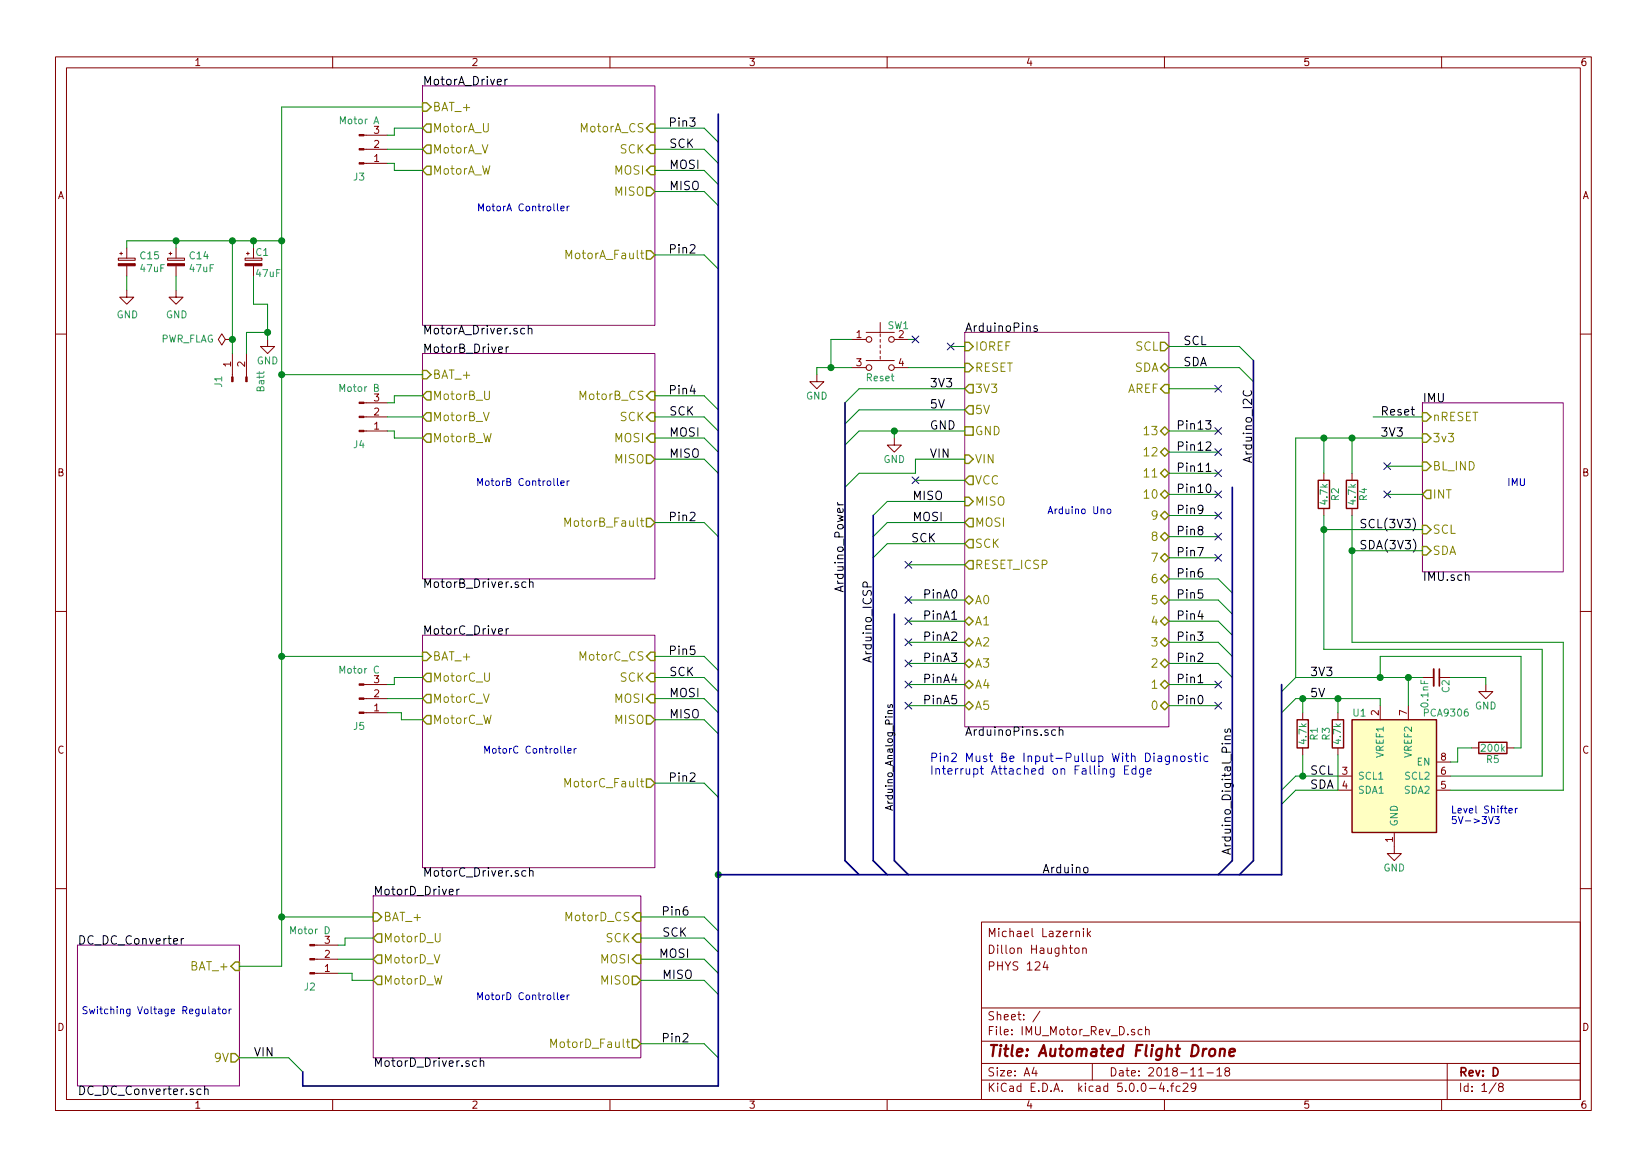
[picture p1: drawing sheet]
<svg xmlns="http://www.w3.org/2000/svg" width="297mm" height="210mm" viewBox="0 0 297 210" stroke-linecap="round" stroke-linejoin="round" font-family="sans-serif">
<g fill="none" stroke="#840000" stroke-width=".18">
<path d="M10 10.3h277v189.9h-277zM12 12.2h273v186.1h-273zM60 10.3v1.9M110 10.3v1.9M160 10.3v1.9M210 10.3v1.9M260 10.3v1.9M65.6 24.4h4.2M65.6 26.9h4.2M65.6 29.5h4.2M21.3 46.6h3.1v.3h-3.1zM21.6 45.7h.5"/>
<path d="M21.8 45.5v.5M22.9 52.3v1.3h1.2l-1.2 1.3-1.3-1.3h1.3M22.9 44.7v1.9M22.9 47.9v1.9M30.2 46.6h3.1v.3h-3.1zM30.5 45.7h.5M30.7 45.5v.5M31.7 52.3v1.3h1.3l-1.3 1.3-1.2-1.3h1.2M31.7 44.7v1.9M31.7 47.9v1.9M44.2 46.6h3v.3h-3zM44.4 45.7h.6"/>
<path d="M44.7 45.5v.5M45.7 47.9v1.9M156.2 59.9h5.1M158.7 58.2v1.7M10 60.2h2M40.6 61.2l-.6-1-.6 1 .6 1 .6-1h1.3M41.9 61.2h.1M41.9 63.7v4.3M44.4 63.7v4.3M48.3 61.2v1.3h1.2l-1.2 1.2-1.3-1.2h1.3M65.6 72.6h4.2M65.6 75.2h4.2"/>
<path d="M65.6 77.7h4.2M147.3 67.6v1.2h1.3l-1.3 1.3-1.3-1.3h1.3M153.7 61.2h2.5M153.7 66.3h2.5M156.2 65h5.1M158.7 60.2v.5M158.7 61.2v.5M158.7 62.2v.5M158.7 63.2v.5M158.7 64.3v.5M161.3 79v1.3h1.3l-1.3 1.2-1.3-1.2h1.3M161.3 61.2h2.5"/>
<path d="M161.3 66.3h2.5M285 60.2h2M238.8 85.3v1.3M238.8 91.7v1.3M243.8 85.3v1.3M243.8 91.7v1.3M10 110.3h2M285 110.3h2M65.6 123.4h4.2M65.6 126h4.2M65.6 128.5h4.2M234.9 128.5v1.3"/>
<path d="M234.9 134.9v1.2M241.3 139.9h2.5M241.3 128.5v1.3M241.3 134.9v1.2M248.9 127.2v2.6M254 127.2v2.6M256.5 122.2h2.1M259.1 139.9h2.5M259.1 137.4h2.5M265.4 134.9h1.3M268 123.4v1.3h1.2l-1.2 1.3-1.3-1.3h1.3M271.8 134.9h1.2"/>
<path d="M241.3 142.5h2.5M251.5 150.1v3.8h1.2l-1.2 1.3-1.3-1.3h1.3M259.1 142.5h2.5M10 160.2h2M56.7 170.4h4.3M56.7 173h4.3M56.7 175.5h4.3M177 166.3h108v32h-108zM188.5 173.3l-.4 1.1h1M188.8 173.9v1M193.9 171.1l.2-.2 .5 .2v.7l-.3 .1-.4-.1zM194.1 168l.2-.1 .3 .1 .1 .9"/>
<path d="M195.3 171.1v-.1a.37 .37 0 0 1 .6 .1v.8M195.3 170.9v1M195.4 167.4v.2M195.4 167.9v1M196.1 167.4v1.5M196.3 168.3l.4 .6M196.7 167.9l-.6 .6M285 160.2h2M60 198.3v1.9M110 198.3v1.9M160 198.3v1.9M177 194.8h108"/>
<path d="M177 191.8h108M177 187.8h108M177 181.8h108M186.5 192.5l-.4 1h1M186.8 193v1M187.6 182.3l-1.3 2M197 191.8v3M206 185.7l-.5-.1-.2 .3v.6l.2 .1 .5-.1M206.6 185.7h.1a.37 .37 0 0 1 .6 .1v.8M206.6 185.1v1.5M209.5 195.2l-.4 1.1h.9M209.8 195.8v1"/>
<path d="M210 198.3v1.9M210.6 196.7v.1M211.1 195.8h.6M211.7 195.3l-.4 .2v1.3M212.8 195.9l-.4-.1-.3 .3 .1 .6 .2 .1 .4-.1M213.4 195.5l.6-.2 .2 .5-.9 1h.9M215.7 196l-.3 .3-.4-.1-.2-.2v-.4l.2-.2 .4-.1 .2 .2a1.19 1.19 0 0 1-.2 1.2l-.4 .1M216.2 194h.8M217.7 193.5h1.1M219.5 193l.4-.5v1.5M219.5 194h.8M221.2 193.2l-.3-.3 .1-.2 .2-.2 .4 .1 .2 .2-.1 .2-.5 .2-.3 .3 .1 .4 .2 .1h.3l.3-.3-.1-.4-.2-.1"/>
<path d="M260 198.3v1.9M261 191.8v6.5M269.8 195.2l-1.2 2M270.6 196l-.3-.2v-.2l.3-.3h.2l.3 .3-.1 .2-.6 .2-.1 .3v.4l.3 .1h.2l.3-.3v-.2l-.3-.3"/>
<circle cx="156.7" cy="61.2" r=".51"/>
<circle cx="156.7" cy="66.3" r=".51"/>
<circle cx="160.8" cy="61.2" r=".51"/>
<circle cx="160.8" cy="66.3" r=".51"/>
</g>
<path d="M218.3 189.3a.51 .51 0 0 1 .5-.2 .51 .51 0 0 1 .4 .4l-.1 .6a.56 .56 0 0 1-.5 .4 .56 .56 0 0 1-.5-.4zM220.1 189.3a.52 .52 0 0 1 .8 .1l-.1 1M220.1 189.1l-.2 1.3M221.7 189.8l1-.2v-.4l-.6-.1-.3 .3v.9l.1 .1 .6-.1" fill="none" stroke="#840000" stroke-width=".41"/>
<path d="M76.2 15.5h41.9v43.2h-41.9zM174 59.9h36.8v71.2h-36.8zM76.2 63.7h41.9v40.7h-41.9zM256.5 72.6h25.4v30.5h-25.4zM76.2 114.5h41.9v42h-41.9zM14 170.4h29.2v25.4h-29.2zM67.3 161.5h48.3v29.2h-48.3z" fill="none" stroke="#840084" stroke-width=".18"/>
<g fill="none" stroke="#000" stroke-width=".18">
<path d="M91.1 14.3v1M91.5 14.3l-.3 .1-.1 .2M94.6 59.3l-.4-.1-.3 .3v.4l.2 .2h.5M95.3 59.3h.1a.37 .37 0 0 1 .5 .1v.8M95.3 58.7v1.5M187 58.8a.37 .37 0 0 0-.5 .1v.3l.6 .3-.2 .3-.4-.1M89.9 63.1l.7-.2v-.3h-.5l-.2 .2 .1 .7h.6M91.3 62.6v1M91.7 62.6l-.4 .2M217.4 75.9h1l-.5 .5 .4 .1 .1 .2-.1 .6-.6 .1-.3-.2M217.5 79.8l.6-.1 .2 .1 .1 .3-1 1.1h1M151.1 90.6l.2 .4"/>
<path d="M151.1 91h1M152 91.7l.1 .5-.3 .2-.7-.1v-.6h.3l.2 .7M216 98.7h1l-.6 1.5M217.5 83.9l.5-.4v1.5M217.5 85h.9M217.7 87.4l.3-.1a.97 .97 0 0 1 0 1.5 .84 .84 0 0 1-.3-1.4zM254.8 93.4a1.78 1.78 0 0 1 0 2.4M254.9 97.2a1.7 1.7 0 0 1 0 2.4M91.3 113.4v1M91.7 113.4l-.4 .2M94.8 105l-.4-.1-.3 .3v.4l.2 .3h.5M95.5 105l.2-.1 .4 .1v.9"/>
<path d="M95.5 104.4v1.5M156.4 105.8l-.1-.7-.2-.2-.3 .1-.2 .3v.5h1.5M171.7 111.7h.8M216.4 110.1l-.3 1.1h.9M264.3 103.8l.2-.1h.4v1M160.1 128.7h.9M160.2 127.1l-.1 .3 .2 .2 .2-.1 .1-.4h.3v.5M161 128.1l-.8 .1-.1 .3 .1 .2M190.4 131.7l-.5-.1-.2 .3v.4l.1 .2h.6M191 131.7h.1a.37 .37 0 0 1 .6 .1v.8M191 131.1v1.5M216.1 123.1h.8"/>
<path d="M221 131.5a.37 .37 0 0 0 .1 .6l.2-.1 .3-.6 .3 .2-.1 .5M94.8 157.1l-.4-.1-.3 .3v.4l.2 .2h.5M95.5 157.1l.2-.1 .4 .1v.9M95.5 156.5v1.5M195.5 156.5l.2-.1 .5 .1v.6l-.1 .2-.4 .1-.2-.2zM221.5 153.2v.7M221.9 153l-1.5 .5 1.5 .5M32.7 169.2v1.1M33.1 169.2l-.4 .3M82.4 160.3v1.1M82.8 160.3l-.4 .3M36.9 196.5l.2-.1h.4v1"/>
<path d="M36.9 195.9v1.5M86 191.4l-.5-.1-.3 .3v.4l.2 .2h.6M86.6 191.4l.2-.1 .4 .1v.9M86.6 190.8v1.5"/>
</g>
<g fill="none" stroke="#848400" stroke-width=".25">
<path d="M76.2 18.5h.8l.7 .8-.7 .8h-.8zM76.2 30.7l.8-.7h.7v1.5h-.7zM77 22.3h.7v1.6h-.7l-.8-.8zM77 26.2h.7v1.5h-.7l-.8-.8zM116.6 33.8h.7l.8 .7-.8 .8h-.7zM117.3 22.3h.8v1.6h-.8l-.7-.8zM117.3 30h.8v1.5h-.8l-.7-.8zM117.3 26.2h.8v1.5h-.8l-.7-.8zM116.6 45.2h.7l.8 .8-.8 .7h-.7zM76.2 66.8h.8l.7 .8-.7 .7h-.8zM76.2 71.4l.8-.8h.7v1.5h-.7zM77 74.4h.7v1.5h-.7l-.8-.7z"/>
<path d="M77 78.2h.7v1.6h-.7l-.8-.8zM117.3 70.6h.8v1.5h-.8l-.7-.7zM117.3 78.2h.8v1.6h-.8l-.7-.8zM117.3 74.4h.8v1.5h-.8l-.7-.7zM174 77h1.5v1.5h-1.5zM174 65.5h.8l.7 .8-.7 .8h-.8zM174 61.7h.8l.7 .8-.7 .7h-.8zM174.8 73.1h.7v1.6h-.7l-.8-.8zM174.8 69.3h.7v1.6h-.7l-.8-.8zM209.3 61.7h.8l.7 .8-.7 .7h-.8zM209.3 66.3l.8-.8 .7 .8-.7 .8zM209.3 77.7l.8-.7 .7 .7-.7 .8z"/>
<path d="M210.1 69.3h.7v1.6h-.7l-.8-.8zM256.5 78.2h.8l.8 .8-.8 .8h-.8zM256.5 74.4h.8l.8 .8-.8 .7h-.8zM116.6 82h.7l.8 .8-.8 .8h-.7zM116.6 93.5h.7l.8 .7-.8 .8h-.7zM174 82h.8l.7 .8-.7 .8h-.8zM174 89.7h.8l.7 .7-.7 .8h-.8zM174.8 97.3h.7v1.5h-.7l-.8-.8zM174.8 93.5h.7v1.5h-.7l-.8-.8zM174.8 85.8h.7v1.6h-.7l-.8-.8zM209.3 81.5l.8-.7 .7 .7-.7 .8zM209.3 85.3l.8-.7 .7 .7-.7 .8z"/>
<path d="M209.3 89.1l.8-.7 .7 .7-.7 .8zM209.3 93l.8-.8 .7 .8-.7 .7zM209.3 96.8l.8-.8 .7 .8-.7 .7zM256.5 89.1l.8-.7h.8v1.5h-.8zM256.5 94.7h.8l.8 .8-.8 .8h-.8zM256.5 98.5h.8l.8 .8-.8 .8h-.8zM256.5 83.3h.8l.8 .8-.8 .7h-.8zM76.2 117.6h.8l.7 .8-.7 .7h-.8zM117.3 117.6h.8v1.5h-.8l-.7-.7zM174 119.6l.8-.7 .7 .7-.7 .8zM174 115.8l.8-.7 .7 .7-.7 .8zM174 112l.8-.8 .7 .8-.7 .8z"/>
<path d="M174 108.2l.8-.8 .7 .8-.7 .8zM174.8 101.1h.7v1.5h-.7l-.8-.8zM209.3 100.6l.8-.8 .7 .8-.7 .7zM209.3 104.4l.8-.8 .7 .8-.7 .8zM209.3 108.2l.8-.8 .7 .8-.7 .8zM209.3 112l.8-.8 .7 .8-.7 .8zM209.3 115.8l.8-.7 .7 .7-.7 .8zM209.3 119.6l.8-.7 .7 .7-.7 .8zM76.2 129.8l.8-.8h.7v1.6h-.7zM77 121.4h.7v1.5h-.7l-.8-.7zM77 125.2h.7v1.5h-.7l-.8-.7zM116.6 129h.7l.8 .8-.8 .8h-.7z"/>
<path d="M117.3 125.2h.8v1.5h-.8l-.7-.7zM117.3 121.4h.8v1.5h-.8l-.7-.7zM174 127.2l.8-.7 .7 .7-.7 .8zM174 123.4l.8-.7 .7 .7-.7 .8zM209.3 123.4l.8-.7 .7 .7-.7 .8zM209.3 127.2l.8-.7 .7 .7-.7 .8zM116.6 140.5h.7l.8 .7-.8 .8h-.7zM42.4 173.5h.8v1.5h-.8l-.7-.8zM67.3 164.6h.8l.7 .7-.7 .8h-.8zM67.3 173l.8-.8h.7v1.5h-.7zM67.3 176.8l.8-.8h.7v1.5h-.7zM68.1 168.4h.7v1.5h-.7l-.8-.7z"/>
<path d="M114 176h.8l.8 .8-.8 .7h-.8zM114.8 164.6h.8v1.5h-.8l-.8-.8zM114.8 172.2h.8v1.5h-.8l-.8-.7zM114.8 168.4h.8v1.5h-.8l-.8-.7zM41.7 190h.7l.8 .7-.8 .8h-.7zM114 187.4h.8l.8 .8-.8 .8h-.8z"/>
</g>
<g fill="none" stroke="#008400" stroke-width=".18">
<path d="M76.2 19.3h-25.4v154.9h-7.6M69.8 29.5h1.3v1.2h5.1M69.8 26.9h6.4M76.2 23.1h-5.1v1.3h-1.3M118.1 23.1h8.9l2.5 2.5M118.1 26.9h8.9l2.5 2.6M118.1 30.7h8.9l2.5 2.6M118.1 34.5h8.9l2.5 2.6M22.9 49.8v2.5M31.7 43.4v1.3M31.7 49.8v2.5M41.9 43.4v20.3"/>
<path d="M45.7 49.8v5.1h2.6v6.3M45.7 43.4v1.3M48.3 59.9h-3.9v3.8M50.8 43.4h-27.9v1.3M118.1 46h8.9l2.5 2.5M50.8 67.6h25.4M69.8 77.7h1.3v1.3h5.1M69.8 75.2h6.4M76.2 71.4h-5.1v1.2h-1.3M118.1 71.4h8.9l2.5 2.5M118.1 75.2h8.9l2.5 2.5M118.1 79h8.9l2.5 2.5"/>
<path d="M153.7 66.3h-6.4v1.3M153.7 61.2h-3.8v5.1M161.3 77.7v1.3M163.8 66.3h10.2M163.8 61.2h1.3M171.4 62.5h2.6M174 73.9h-19.1l-2.5 2.5M174 70.1h-19.1l-2.5 2.5M174 77.7h-19.1l-2.5 2.6M210.8 62.5h12.7l2.6 2.5M210.8 66.3h12.7l2.6 2.5M210.8 70.1h8.9"/>
<path d="M210.8 77.7h8.9M238.8 79v6.3M243.8 79v6.3M247.6 75.2h8.9M256.5 79h-22.8v43.2M118.1 82.8h8.9l2.5 2.5M118.1 94.2h8.9l2.5 2.6M165.1 86.6h8.9M174 98h-14l-2.5 2.6M174 94.2h-14l-2.5 2.6M174 90.4h-14l-2.5 2.6M174 82.8h-8.9v2.5h-10.2l-2.5 2.6"/>
<path d="M210.8 96.8h8.9M210.8 93h8.9M210.8 89.1h8.9M210.8 85.3h8.9M210.8 81.5h8.9M238.8 95.5h17.7M238.8 93v24.1h39.3v22.8h-16.5M243.8 93v22.8h38.1v26.7h-20.3M243.8 99.3h12.7M250.2 89.1h6.3M250.2 84.1h6.3M50.8 118.4h25.4"/>
<path d="M118.1 118.4h8.9l2.5 2.5M163.8 112h10.2M163.8 115.8h10.2M163.8 119.6h10.2M163.8 108.2h10.2M163.8 101.8h10.2M210.8 104.4h8.9l2.5 2.5M210.8 108.2h8.9l2.5 2.5M210.8 112h8.9l2.5 2.5M210.8 115.8h8.9l2.5 2.6M210.8 119.6h8.9l2.5 2.6M210.8 100.6h8.9"/>
<path d="M69.8 126h6.4M69.8 128.5h2.6v1.3h3.8M76.2 122.2h-5.1v1.2h-1.3M118.1 122.2h8.9l2.5 2.5M118.1 126h8.9l2.5 2.5M118.1 129.8h8.9l2.5 2.5M163.8 123.4h10.2M163.8 127.2h10.2M210.8 123.4h8.9M210.8 127.2h8.9M233.7 122.2l-2.6 2.5M233.7 122.2h22.8"/>
<path d="M234.9 126v2.5M234.9 136.1v3.8M241.3 136.1v6.4h-7.6l-2.6 2.5M241.3 139.9h-7.6l-2.6 2.6M241.3 126v2.5M248.9 127.2v-1.2h-15.2l-2.6 2.5M248.9 122.2v-3.8h25.4v16.5h-1.3M254 122.2v5M261.6 122.2h6.4v1.2M265.4 134.9h-2.5v2.5h-1.3M118.1 141.2h8.9l2.5 2.6M50.8 165.3h16.5"/>
<path d="M61 175.5h2.5v1.3h3.8M61 173h6.3M67.3 169.2h-5.1v1.2h-1.2M115.6 165.3h11.4l2.5 2.6M115.6 169.2h11.4l2.5 2.5M115.6 173h11.4l2.5 2.5M115.6 176.8h11.4l2.5 2.5M43.2 190.7h8.9l2.5 2.6M115.6 188.2h11.4l2.5 2.5"/>
</g>
<path d="M129.5 20.6v175.2h-74.9v-2.5M152.4 72.6v82.6l2.5 2.5M226.1 65v90.2l-2.6 2.5M157.5 93v62.2l2.5 2.5M222.2 87.9v67.3l-2.5 2.5M161.3 110.7v44.5l2.5 2.5M231.1 123.4v34.3h-101.6" fill="none" stroke="#000084" stroke-width=".3"/>
<g fill="none" stroke="#000084" stroke-width=".18">
<path d="M164.5 60.6l1.2 1.2M165.7 60.6l-1.2 1.2M170.8 61.9l1.3 1.2M172.1 61.9l-1.3 1.2M219.1 69.5l1.2 1.2M219.1 77.1l1.2 1.2M220.3 69.5l-1.2 1.2M220.3 77.1l-1.2 1.2M164.5 86l1.2 1.2M165.7 86l-1.2 1.2M219.1 80.9l1.2 1.2M219.1 92.3l1.2 1.3"/>
<path d="M219.1 88.5l1.2 1.3M219.1 84.7l1.2 1.2M219.1 96.2l1.2 1.2M219.1 100l1.2 1.2M220.3 80.9l-1.2 1.2M220.3 92.3l-1.2 1.3M220.3 88.5l-1.2 1.3M220.3 84.7l-1.2 1.2M220.3 96.2l-1.2 1.2M220.3 100l-1.2 1.2M249.6 88.5l1.2 1.3M249.6 83.5l1.2 1.2"/>
<path d="M250.8 88.5l-1.2 1.3M250.8 83.5l-1.2 1.2M163.2 101.2l1.2 1.3M163.2 111.4l1.2 1.2M163.2 115.2l1.2 1.2M163.2 119l1.2 1.2M163.2 107.6l1.2 1.2M164.4 101.2l-1.2 1.3M164.4 111.4l-1.2 1.2M164.4 115.2l-1.2 1.2M164.4 119l-1.2 1.2M164.4 107.6l-1.2 1.2"/>
<path d="M163.2 122.8l1.2 1.2M163.2 126.6l1.2 1.3M164.4 122.8l-1.2 1.2M164.4 126.6l-1.2 1.3M219.1 126.6l1.2 1.3M219.1 122.8l1.2 1.2M220.3 126.6l-1.2 1.3M220.3 122.8l-1.2 1.2"/>
</g>
<g fill="#840000" stroke="#840000" stroke-width=".18">
<path d="M44.3 68h.3v.8h-.3z"/>
<path d="M41.8 68h.2v.8h-.2z"/>
<path d="M64.8 24.3h.8v.2h-.8z"/>
<path d="M64.8 26.8h.8v.2h-.8z"/>
<path d="M64.8 29.3h.8v.3h-.8z"/>
<path d="M64.8 72.5h.8v.3h-.8z"/>
<path d="M64.8 75.1h.8v.2h-.8z"/>
<path d="M64.8 77.6h.8v.2h-.8z"/>
<path d="M64.8 123.3h.8v.3h-.8z"/>
<path d="M64.8 125.9h.8v.2h-.8z"/>
<path d="M64.8 128.4h.8v.2h-.8z"/>
<path d="M55.9 170.3h.8v.3h-.8z"/>
<path d="M55.9 172.8h.8v.3h-.8z"/>
<path d="M55.9 175.4h.8v.2h-.8z"/>
<path d="M44.2 47.5h3v.4h-3z"/>
<path d="M30.2 47.5h3.1v.4h-3.1z"/>
<path d="M21.3 47.5h3.1v.4h-3.1z"/>
</g>
<path d="M67.4 22.3l.5-1.2 .4 1.2M67.5 69.9h.6v-.5l-.6-.1v1.3h.5l.3-.2v-.3l-.3-.2M58.6 167.1a.64 .64 0 0 1 .8 .6 .64 .64 0 0 1-.8 .7z" fill="none" stroke="#008484" stroke-width=".18"/>
<path d="M87.2 74.3l.5 1.6 .5-1.6M87.4 70.5v1.2l.3 .4 .5-.2 .1-1.4M101.9 94.9v-1.5l.5 1.1 .5-1.1v1.5M87.4 121.3v1.2l.3 .4 .5-.2 .1-1.4M101.9 141.9v-1.5l.5 1.1 .5-1.1v1.5M78.5 168.3v1.2l.3 .3 .5-.1 .1-1.4M99.3 188.9v-1.5l.5 1.1 .6-1.1v1.5" fill="none" stroke="#848400" stroke-width=".18"/>
<g fill="none" stroke="#0000c2" stroke-width=".18">
<path d="M86.3 38v-1.3l.5 1 .4-1v1.3M102.3 37.2v.8M102.7 37.2l-.4 .2M86.2 87.5v-1.2l.4 .9 .4-.9v1.2M102.3 86.7v.8M102.7 86.7l-.4 .2M189 92.6l.4-1.2 .5 1.2M189.2 92.3h.5M199.7 91.9l.2-.1 .4 .1v.5l-.1 .2h-.3l-.2-.1zM87.4 135.8v-1.3l.4 1 .5-1v1.3M103.9 135l-.3 .2M200.9 138.6v1.2l-.2 .3-.4-.1"/>
<path d="M200.9 138.7l-.4-.1-.3 .3 .2 .6h.5M202.8 138.8h.5M203.6 138.1h-.8v1.5h.8M204.9 138.7l-.5-.1-.3 .3v.4l.2 .2h.6M204.9 138.1v1.5M206.2 138.6v1.2l-.3 .3-.3-.1M206.2 138.7l-.4-.1-.3 .3v.4l.2 .2h.5M206.9 139.1l.7-.1-.1-.3-.4-.1-.2 .2 .1 .7h.5M208.9 136.4h.5l.1 .9M209.5 136.7h-.5a.31 .31 0 0 0-.2 .3 .31 .31 0 0 0 .2 .3h.5M210.9 136.3v1.2l-.3 .3h-.4M210.9 136.4l-.5-.1-.2 .3v.4l.1 .3h.6"/>
<path d="M211.6 136.4h.1a.37 .37 0 0 1 .6 .1v.8M211.6 136.3v1M213 136.4l.2-.1 .4 .1 .1 .6-.1 .3h-.4l-.2-.1zM214.9 136.4l-.4-.1-.2 .2 .1 .2 .5 .2v.4h-.6M215.4 136.3h.6M215.6 135.8v1.3l.1 .2h.3M216.5 135.8v.1M216.5 136.3v1M217.9 136.4l-.5-.1-.3 .3v.4l.2 .3h.6M268.5 147.2l.4 1.3 .4-1.3M269.6 147.2h.8l-.4 .5 .3 .1v.7h-.5l-.2-.1M272.1 146.2l.6-.1v-.3h-.4l-.2 .1 .1 .7h.5"/>
<path d="M273.3 145.8v.8M273.7 145.8h-.3l-.1 .2M102.7 179.4l-.4 .2M15.7 181.6l-.5-.1-.2 .3 .1 .3 .5 .2v.4l-.2 .1-.4-.1M16.1 182l.3 .8 .2-.6 .2 .6 .3-.8M40.2 182.1l.2-.1 .3 .1 .1 .5-.1 .1-.3 .1-.2-.1zM41.3 182v.8M41.7 182l-.4 .2M86.2 180.3v-1.3l.4 .9 .4-.9v1.3"/>
</g>
<path d="M243.8 129.8h15.3v20.3h-15.3z" fill="#ffffc2" stroke="#ffffc2" stroke-width=".18"/>
<path d="M237.7 86.6h2.1v5.1h-2.1zM242.8 86.6h2.1v5.1h-2.1zM233.9 129.8h2.1v5.1h-2.1zM240.3 129.8h2v5.1h-2zM243.8 129.8h15.3v20.3h-15.3zM266.7 133.9h5.1v2h-5.1z" fill="none" stroke="#840000" stroke-width=".25"/>
<path d="M258.6 120.6v3.1" fill="none" stroke="#840000" stroke-width=".33"/>
<path d="M259.6 120.6v3.1" fill="none" stroke="#840000" stroke-width=".3"/>
<g fill="#008400" stroke="#008400" stroke-width=".25">
<circle cx="149.9" cy="66.3" r=".51"/>
<circle cx="50.8" cy="43.4" r=".51"/>
<circle cx="50.8" cy="67.6" r=".51"/>
<circle cx="50.8" cy="118.4" r=".51"/>
<circle cx="45.7" cy="43.4" r=".51"/>
<circle cx="48.3" cy="59.9" r=".51"/>
<circle cx="50.8" cy="165.3" r=".51"/>
<circle cx="254" cy="122.2" r=".51"/>
<circle cx="248.9" cy="122.2" r=".51"/>
<circle cx="243.8" cy="99.3" r=".51"/>
<circle cx="243.8" cy="79" r=".51"/>
<circle cx="238.8" cy="95.5" r=".51"/>
<circle cx="238.8" cy="79" r=".51"/>
<circle cx="235" cy="139.9" r=".51"/>
<circle cx="235" cy="126" r=".51"/>
<circle cx="161.3" cy="77.7" r=".51"/>
<circle cx="129.5" cy="157.7" r=".51"/>
<circle cx="41.9" cy="43.4" r=".51"/>
<circle cx="31.8" cy="43.4" r=".51"/>
<circle cx="241.3" cy="126" r=".51"/>
<circle cx="41.9" cy="61.2" r=".51"/>
</g>
<text font-size="2.8" fill="#840000" x="178" y="190.5">Title: Automated Flight Drone</text>
<g font-size="2.1">
<text x="76.2" y="15.4">MotorA_Driver</text>
<text x="121.3" y="22.9">Pin3</text>
<text x="120.6" y="26.7">SCK</text>
<text x="120.6" y="30.5">MOSI</text>
<text x="120.6" y="34.3">MISO</text>
<text x="121.3" y="45.7">Pin2</text>
<text x="174" y="59.8">ArduinoPins</text>
<text x="76.2" y="60.3">MotorA_Driver.sch</text>
<text x="76.2" y="63.6">MotorB_Driver</text>
<text x="213.4" y="62.2">SCL</text>
<text x="121.3" y="71.1">Pin4</text>
<text x="167.6" y="69.8">3V3</text>
<text x="213.4" y="66">SDA</text>
<text x="120.6" y="74.9">SCK</text>
<text x="167.6" y="77.5">GND</text>
<text x="167.6" y="73.7">5V</text>
<text x="212.1" y="77.5">Pin13</text>
<text x="248.9" y="74.9">Reset</text>
<text x="256.5" y="72.5">IMU</text>
<text x="120.6" y="78.7">MOSI</text>
<text x="120.6" y="82.5">MISO</text>
<text x="167.6" y="82.5">VIN</text>
<text x="212.1" y="81.3">Pin12</text>
<text x="225.8" y="82.7" transform="rotate(-90 225.8 82.7)">Arduino_I2C</text>
<text x="248.9" y="78.7">3V3</text>
<text x="212.1" y="85.1">Pin11</text>
<text x="212.1" y="88.9">Pin10</text>
<text x="121.3" y="94">Pin2</text>
<text x="164.7" y="90.2">MISO</text>
<text x="164.7" y="94">MOSI</text>
<text x="212.1" y="92.7">Pin9</text>
<text x="245.1" y="95.2">SCL(3V3)</text>
<text x="164.4" y="97.8">SCK</text>
<text x="212.1" y="96.5">Pin8</text>
<text x="212.1" y="100.3">Pin7</text>
<text x="245.1" y="99.1">SDA(3V3)</text>
<text x="76.2" y="106">MotorB_Driver.sch</text>
<text x="152.1" y="106.9" transform="rotate(-90 152.1 106.9)">Arduino_Power</text>
<text x="166.4" y="107.9">PinA0</text>
<text x="212.1" y="104.1">Pin6</text>
<text x="212.1" y="107.9">Pin5</text>
<text x="256.5" y="104.7">IMU.sch</text>
<text x="166.4" y="111.8">PinA1</text>
<text x="212.1" y="111.8">Pin4</text>
<text x="76.2" y="114.4">MotorC_Driver</text>
<text x="121.3" y="118.1">Pin5</text>
<text x="157.2" y="119.6" transform="rotate(-90 157.2 119.6)">Arduino_ICSP</text>
<text x="166.4" y="115.6">PinA2</text>
<text x="166.4" y="119.4">PinA3</text>
<text x="212.1" y="115.6">Pin3</text>
<text x="212.1" y="119.4">Pin2</text>
<text x="120.6" y="121.9">SCK</text>
<text x="120.6" y="125.7">MOSI</text>
<text x="166.4" y="123.2">PinA4</text>
<text x="212.1" y="123.2">Pin1</text>
<text x="236.2" y="125.7">5V</text>
<text x="236.2" y="121.9">3V3</text>
<text x="120.6" y="129.5">MISO</text>
<text x="166.4" y="127">PinA5</text>
<text x="212.1" y="127">Pin0</text>
<text x="174" y="132.7">ArduinoPins.sch</text>
<text x="121.3" y="141">Pin2</text>
<text x="236.2" y="139.7">SCL</text>
<text x="236.2" y="142.2">SDA</text>
<text x="222" y="152.5" transform="rotate(-90 222 152.5)">Arduino_Digital_Pins</text>
<text x="67.3" y="161.4">MotorD_Driver</text>
<text x="76.2" y="158.1">MotorC_Driver.sch</text>
<text x="188" y="157.5">Arduino</text>
<text x="120" y="165.1">Pin6</text>
<text x="14" y="170.3">DC_DC_Converter</text>
<text x="119" y="172.7">MOSI</text>
<text x="119.4" y="168.9">SCK</text>
<text x="119.4" y="176.5">MISO</text>
<text x="45.7" y="190.5">VIN</text>
<text x="120" y="188">Pin2</text>
<text x="14" y="197.5">DC_DC_Converter.sch</text>
<text x="67.3" y="192.4">MotorD_Driver.sch</text>
</g>
<g font-size="2.1" fill="#848400">
<text x="78" y="20.1">BAT_+</text>
<text x="78" y="23.9">MotorA_U</text>
<text x="104.8" y="23.9">MotorA_CS</text>
<text x="78" y="27.7">MotorA_V</text>
<text x="111.9" y="27.7">SCK</text>
<text x="78" y="31.5">MotorA_W</text>
<text x="110.9" y="31.5">MOSI</text>
<text x="110.9" y="35.3">MISO</text>
<text x="102.7" y="46.7">MotorA_Fault</text>
<text x="175.8" y="63.2">IOREF</text>
<text x="204.8" y="63.2">SCL</text>
<text x="78" y="68.3">BAT_+</text>
<text x="175.8" y="70.9">3V3</text>
<text x="175.8" y="67.1">RESET</text>
<text x="203.3" y="70.9">AREF</text>
<text x="204.6" y="67.1">SDA</text>
<text x="78" y="72.1">MotorB_U</text>
<text x="78" y="75.9">MotorB_V</text>
<text x="104.8" y="72.1">MotorB_CS</text>
<text x="111.9" y="75.9">SCK</text>
<text x="175.8" y="74.7">5V</text>
<text x="258.3" y="75.9">nRESET</text>
<text x="78" y="79.8">MotorB_W</text>
<text x="110.9" y="79.8">MOSI</text>
<text x="110.9" y="83.6">MISO</text>
<text x="175.8" y="78.5">GND</text>
<text x="175.8" y="83.6">VIN</text>
<text x="206.7" y="78.5">13</text>
<text x="206.7" y="82.3">12</text>
<text x="258.3" y="79.8">3v3</text>
<text x="175.8" y="87.4">VCC</text>
<text x="206.7" y="86.1">11</text>
<text x="206.7" y="89.9">10</text>
<text x="258.3" y="89.9">INT</text>
<text x="258.3" y="84.8">BL_IND</text>
<text x="102.7" y="95">MotorB_Fault</text>
<text x="175.8" y="91.2">MISO</text>
<text x="175.8" y="95">MOSI</text>
<text x="207.9" y="93.7">9</text>
<text x="175.8" y="98.8">SCK</text>
<text x="207.9" y="97.5">8</text>
<text x="207.9" y="101.3">7</text>
<text x="258.3" y="96.3">SCL</text>
<text x="258.3" y="100.1">SDA</text>
<text x="175.8" y="102.6">RESET_ICSP</text>
<text x="207.9" y="105.2">6</text>
<text x="175.8" y="112.8">A1</text>
<text x="175.8" y="109">A0</text>
<text x="207.9" y="109">5</text>
<text x="207.9" y="112.8">4</text>
<text x="78" y="119.1">BAT_+</text>
<text x="104.8" y="119.1">MotorC_CS</text>
<text x="175.8" y="116.6">A2</text>
<text x="207.9" y="116.6">3</text>
<text x="78" y="122.9">MotorC_U</text>
<text x="111.9" y="122.9">SCK</text>
<text x="175.8" y="124.2">A4</text>
<text x="175.8" y="120.4">A3</text>
<text x="207.9" y="120.4">2</text>
<text x="207.9" y="124.2">1</text>
<text x="78" y="126.7">MotorC_V</text>
<text x="78" y="130.6">MotorC_W</text>
<text x="110.9" y="126.7">MOSI</text>
<text x="110.9" y="130.6">MISO</text>
<text x="175.8" y="128">A5</text>
<text x="207.9" y="128">0</text>
<text x="102.7" y="142">MotorC_Fault</text>
<text x="69.1" y="166.1">BAT_+</text>
<text x="102.2" y="166.1">MotorD_CS</text>
<text x="69.1" y="169.9">MotorD_U</text>
<text x="69.1" y="173.7">MotorD_V</text>
<text x="108.4" y="173.7">MOSI</text>
<text x="109.3" y="169.9">SCK</text>
<text x="34.6" y="175">BAT_+</text>
<text x="69.1" y="177.5">MotorD_W</text>
<text x="108.4" y="177.5">MISO</text>
<text x="38.8" y="191.5">9V</text>
<text x="100.1" y="189">MotorD_Fault</text>
</g>
<g font-size="2.1" fill="#0000c2">
<text x="167.6" y="137.4">Pin2 Must Be Input-Pullup With Diagnostic</text>
<text x="167.6" y="139.7">Interrupt Attached on Falling Edge</text>
</g>
<g font-size="2.1" fill="#840000">
<text x="178" y="172">Dillon Haughton</text>
<text x="178" y="169">Michael Lazernik</text>
<text x="178" y="175">PHYS 124</text>
<text x="178" y="184">Sheet: /</text>
<text x="178" y="186.7">File: IMU_Motor_Rev_D.sch</text>
<text x="178" y="196.9">KiCad E.D.A. kicad 5.0.0-4.fc29</text>
<text x="178" y="194.1">Size: A4</text>
<text x="200" y="194.1">Date: 2018-11-18</text>
<text x="263" y="194.1">Rev: D</text>
<text x="263" y="196.9">Id: 1/8</text>
</g>
<g font-size="1.8" fill="#840000">
<text x="35" y="11.9">1</text>
<text x="85" y="11.9">2</text>
<text x="135" y="11.9">3</text>
<text x="185" y="11.9">4</text>
<text x="235" y="11.9">5</text>
<text x="285" y="11.9">6</text>
<text x="67.5" y="29.2">1</text>
<text x="67.5" y="26.7">2</text>
<text x="67.5" y="24.1">3</text>
<text x="10.4" y="35.9">A</text>
<text x="285.4" y="35.9">A</text>
<text x="154.5" y="61">1</text>
<text x="162.1" y="61">2</text>
<text x="41.7" y="66.1" transform="rotate(-90 41.7 66.1)">1</text>
<text x="44.2" y="66.1" transform="rotate(-90 44.2 66.1)">2</text>
<text x="154.5" y="66">3</text>
<text x="162.1" y="66">4</text>
<text x="67.5" y="77.5">1</text>
<text x="67.5" y="74.9">2</text>
<text x="67.5" y="72.4">3</text>
<text x="10.4" y="85.9">B</text>
<text x="285.4" y="85.9">B</text>
<text x="67.5" y="125.7">2</text>
<text x="67.5" y="123.2">3</text>
<text x="67.5" y="128.3">1</text>
<text x="248.7" y="129" transform="rotate(-90 248.7 129)">2</text>
<text x="253.7" y="129" transform="rotate(-90 253.7 129)">7</text>
<text x="10.4" y="135.9">C</text>
<text x="259.9" y="137.2">8</text>
<text x="285.4" y="135.9">C</text>
<text x="242.1" y="139.7">3</text>
<text x="242.1" y="142.2">4</text>
<text x="259.9" y="142.2">5</text>
<text x="259.9" y="139.7">6</text>
<text x="251.2" y="151.9" transform="rotate(-90 251.2 151.9)">1</text>
<text x="58.6" y="172.7">2</text>
<text x="58.6" y="170.2">3</text>
<text x="58.6" y="175.3">1</text>
<text x="10.4" y="185.9">D</text>
<text x="285.4" y="185.9">D</text>
<text x="35" y="199.9">1</text>
<text x="85" y="199.9">2</text>
<text x="135" y="199.9">3</text>
<text x="185" y="199.9">4</text>
<text x="235" y="199.9">5</text>
<text x="285" y="199.9">6</text>
</g>
<g font-size="1.8" fill="#008484">
<text x="61.4" y="22.4">Motor A</text>
<text x="63.8" y="32.6">J3</text>
<text x="25.4" y="46.8">C15</text>
<text x="34.3" y="46.8">C14</text>
<text x="46.2" y="46.1">C1</text>
<text x="25.4" y="49.1">47uF</text>
<text x="34.3" y="49.1">47uF</text>
<text x="46.3" y="50">47uF</text>
<text x="21" y="57.4">GND</text>
<text x="29.9" y="57.4">GND</text>
<text x="160.1" y="59.4">SW1</text>
<text x="28.9" y="61.8">PWR_FLAG</text>
<text x="46.3" y="65.7">GND</text>
<text x="40.1" y="69.8" transform="rotate(-90 40.1 69.8)">J1</text>
<text x="47.7" y="70.5" transform="rotate(-90 47.7 70.5)">Batt</text>
<text x="61.4" y="70.7">Motor B</text>
<text x="156.3" y="68.8">Reset</text>
<text x="145.4" y="72.1">GND</text>
<text x="63.8" y="80.8">J4</text>
<text x="159.3" y="83.5">GND</text>
<text x="239.4" y="90.9" transform="rotate(-90 239.4 90.9)">4.7k</text>
<text x="241.5" y="90.3" transform="rotate(-90 241.5 90.3)">R2</text>
<text x="244.5" y="90.9" transform="rotate(-90 244.5 90.9)">4.7k</text>
<text x="246.6" y="90.3" transform="rotate(-90 246.6 90.3)">R4</text>
<text x="61.4" y="121.5">Motor C</text>
<text x="261.4" y="124.9" transform="rotate(-90 261.4 124.9)">C2</text>
<text x="63.8" y="131.6">J5</text>
<text x="244.1" y="129.2">U1</text>
<text x="257" y="129.2">PCA9306</text>
<text x="257.6" y="127.4" transform="rotate(-90 257.6 127.4)">0.1nF</text>
<text x="266" y="127.9">GND</text>
<text x="235.6" y="134.1" transform="rotate(-90 235.6 134.1)">4.7k</text>
<text x="237.7" y="133.4" transform="rotate(-90 237.7 133.4)">R1</text>
<text x="239.8" y="133.4" transform="rotate(-90 239.8 133.4)">R3</text>
<text x="241.9" y="134.1" transform="rotate(-90 241.9 134.1)">4.7k</text>
<text x="249.6" y="136.5" transform="rotate(-90 249.6 136.5)">VREF1</text>
<text x="254.6" y="136.5" transform="rotate(-90 254.6 136.5)">VREF2</text>
<text x="267.3" y="135.6">200k</text>
<text x="268.1" y="137.6">R5</text>
<text x="244.9" y="140.6">SCL1</text>
<text x="244.9" y="143.1">SDA1</text>
<text x="253.3" y="143.1">SDA2</text>
<text x="253.5" y="140.6">SCL2</text>
<text x="255.6" y="138">EN</text>
<text x="252.1" y="149.1" transform="rotate(-90 252.1 149.1)">GND</text>
<text x="249.5" y="157.1">GND</text>
<text x="52.6" y="168.4">Motor D</text>
<text x="54.9" y="178.6">J2</text>
</g>
<g font-size="1.8" fill="#0000c2">
<text x="87.7" y="38.1">MotorA Controller</text>
<text x="87.7" y="87.6">MotorB Controller</text>
<text x="271.8" y="87.6">IMU</text>
<text x="189.9" y="92.7">Arduino Uno</text>
<text x="89" y="135.9">MotorC Controller</text>
<text x="261.6" y="146.7">Level Shifter</text>
<text x="261.6" y="148.6">5V-&gt;3V3</text>
<text x="17.9" y="182.9">Switching Voltage Regulator</text>
<text x="87.7" y="180.3">MotorD Controller</text>
</g>
<text font-size="1.8" x="161" y="146.3" transform="rotate(-90 161 146.3)">Arduino_Analog_Pins</text>
</svg>
